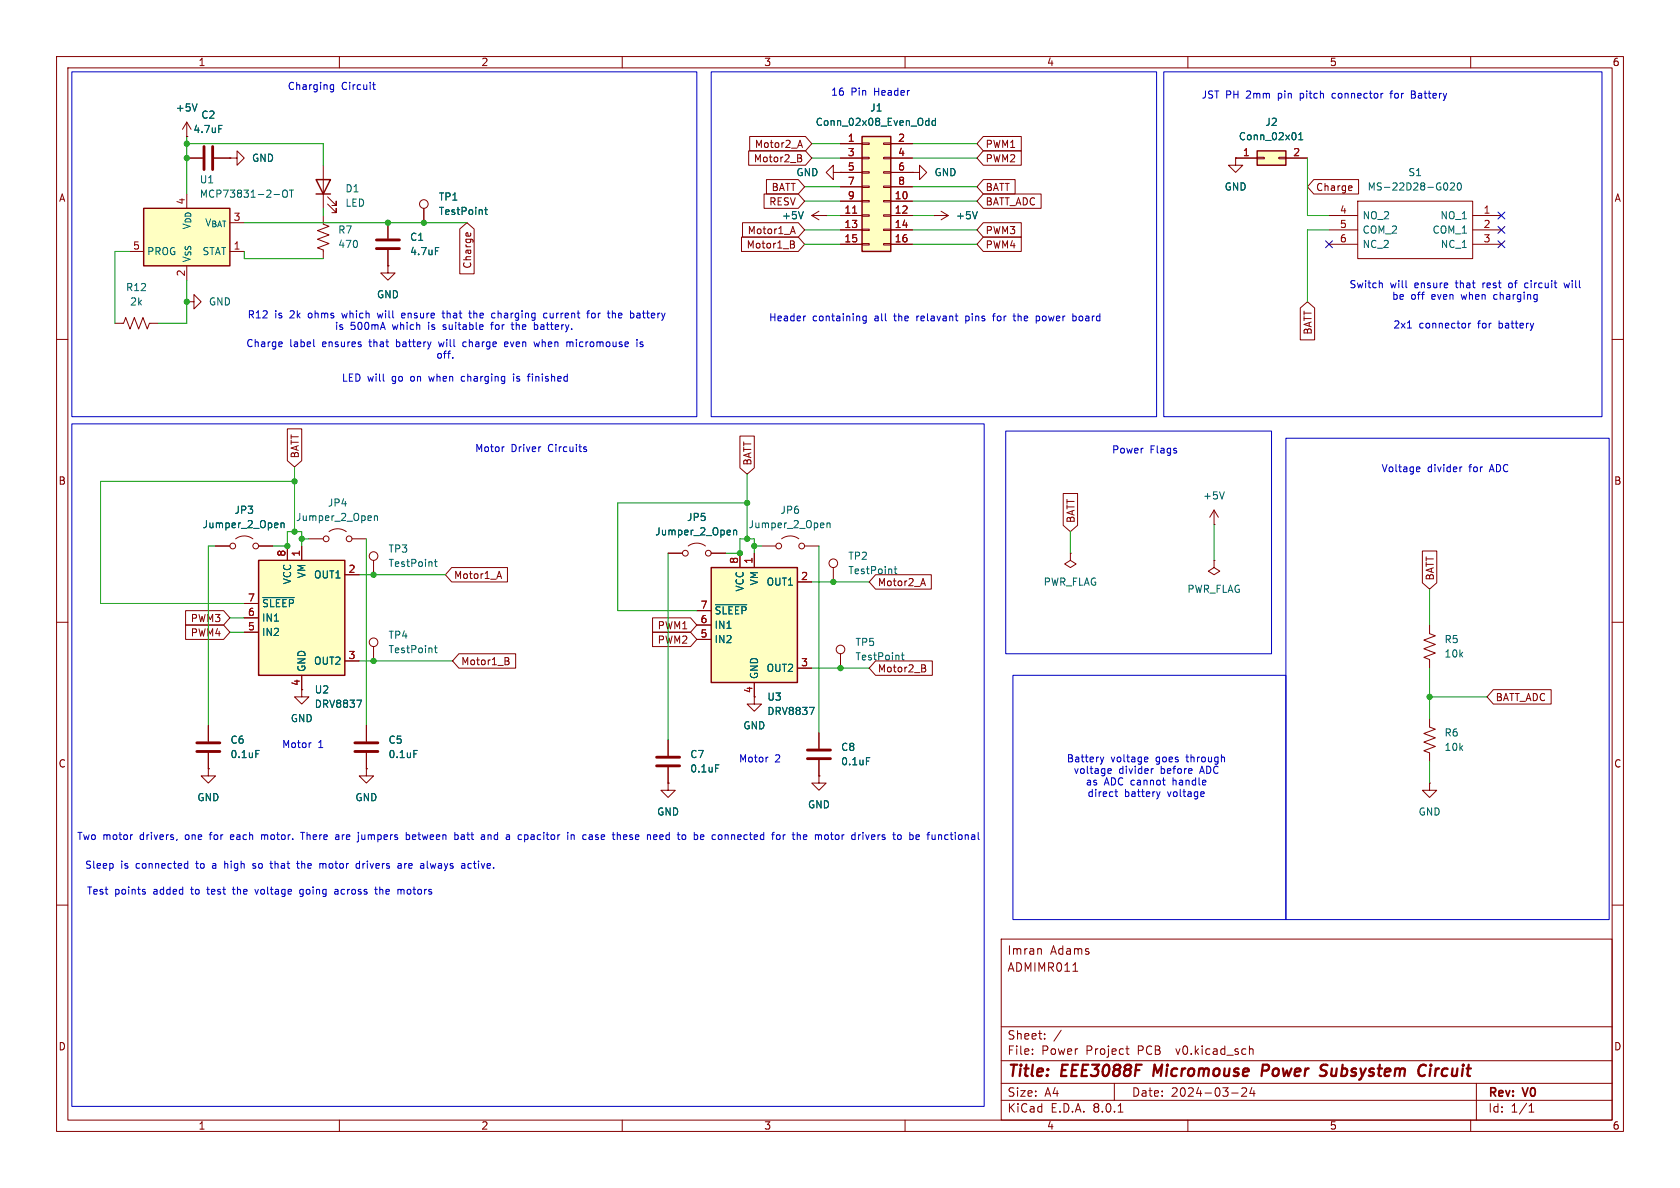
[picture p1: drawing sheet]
<svg xmlns="http://www.w3.org/2000/svg" width="297mm" height="210mm" viewBox="0 0 297 210" stroke-linecap="round" stroke-linejoin="round" font-family="sans-serif">
<g fill="none" stroke="#840000" stroke-width=".18">
<path d="M10 10h277v190h-277zM12 12h273v186h-273zM60 10v2M110 10v2M160 10v2M210 10v2M260 10v2M33 24.1h.1M33 27.9h2.8M33 21.6l-.7 1.3M33 21.6v2.5M33 21.6l.8 1.3"/>
<path d="M37.8 27.9h2.8M40.6 27.9h1.3v-1.2l1.3 1.2-1.3 1.3v-1.3M40.6 27.9h.1M57.1 29.2v7.6M57.9 36.1l1.5 1.5v-.8v.8h-.7M57.9 34.8l1.5 1.5v-.7v.7h-.7M68.6 39.4v2.8M74.9 36.8v2.6M147.3 30.5v-1.3l-1.3 1.3 1.3 1.3v-1.3h1.3M148.6 30.5h.1M234.9 38.1h5.1M240 35.6h20.3v10.1h-20.3z"/>
<path d="M260.3 38.1h5.1M10 60h2M33 53.3h1.3v-1.2l1.3 1.2-1.3 1.3v-1.3M33 53.3h.1M68.6 44.2v2.8M234.9 40.6h5.1M234.9 43.2h5.1M260.3 40.6h5.1M260.3 43.2h5.1M285 60h2M10 110h2M66 114.3v2.5"/>
<path d="M148.6 115.6v2.5M285 110h2M64.8 135.9v1.3h1.2l-1.2 1.2-1.3-1.2h1.3M64.8 135.9h.1M118.1 138.4v1.3h1.3l-1.3 1.3-1.3-1.3h1.3M118.1 138.4h.1M118.1 130.8v2.8M118.1 135.6v2.8M144.8 137.2v1.2h1.2l-1.2 1.3-1.3-1.3h1.3M144.8 137.2h.1M10 160h2M285 160h2"/>
<path d="M177 166h108v32h-108zM183.9 167.7l.2 .2v.8M189.7 171.7h.8M60 198v2M110 198v2M160 198v2M177 194.5h108M177 191.5h108M177 187.5h108M177 181.5h108M182.5 186.3v.1M182.5 185.5v.1"/>
<path d="M184.7 183.6v.1M184.7 182.8v.1M187.6 182.1l-1.3 2M197 191.5v3M197.7 196.6h.8M199 185.4h.6M199.2 184.9v1.3l.4 .2M210 198v2M217.7 193.2h1.2M219.5 192.4l.6-.1 .2 .1 .1 .3-.9 1.1h.9M221 185.5h.5v.9M221.3 192.2l-.3 1.1h.9"/>
<path d="M221.7 192.8v1M260 198v2M261 191.5v6.5M270.3 196.6h.9M270.3 195.5l.4-.4v1.5"/>
<circle cx="74.9" cy="36.1" r=".76"/>
<circle cx="66" cy="113.5" r=".76"/>
<circle cx="148.6" cy="114.8" r=".76"/>
</g>
<path d="M204.1 188.2l-.2 2M224 188.2h-.7l-.3 2M224.1 189.2l-1 .1M233.9 188.2l.8 .1M234.2 189.3a.46 .46 0 0 1 .3 .4 .46 .46 0 0 1-.2 .4M251.7 188.2l.4 .2M251.9 190l-.4 .2M252.9 188.9l-.2 1.3M253 188.2v.2M253 188.2l-.1 .1 .1 .1M253 188.2l.1 .1-.1 .1" fill="none" stroke="#840000" stroke-width=".4"/>
<path d="M55.9 31.8h2.5l-1.3 2.5zM55.9 34.3h2.5" fill="none" stroke="#840000" stroke-width=".25"/>
<g fill="none" stroke="#006464" stroke-width=".18">
<path d="M34.8 18.4l-.4 1.2M38.7 22.2h.6M85.7 37.1h.5M85.9 36.6v1.1l.3 .2M255.5 32.3a.68 .68 0 0 1 .5 .7 .68 .68 0 0 1-.5 .6M256.4 32.5l.5-.2 .2 .4-.7 .9h.7M257.7 32.5l.2-.2a.68 .68 0 0 1 .5 .7 .68 .68 0 0 1-.5 .6l-.2-.1-.1-.4zM77 43.8h.6M76.8 114.5h.5M77 114.1v1.1l.3 .2M159.3 115.8h.5M159.5 115.4v1.1l.3 .2"/>
<path d="M126.5 135.2h.6"/>
</g>
<path d="M36.1 25.9v4.1M37.6 25.9v4.1M66.5 43.9h4.1M66.5 42.4h4.1M116.1 133.9h4M116.1 135.4h4" fill="none" stroke="#840000" stroke-width=".51"/>
<path d="M45.7 99.1h15.3v20.3h-15.3z" fill="#ffffc2"/>
<path d="M45.7 99.1h15.3v20.3h-15.3z" fill="none" stroke="#840000" stroke-width=".25"/>
<g fill="none" stroke="#840000" stroke-width=".18">
<path d="M38.1 96.5h2.5M41.7 95.3a2.54 2.54 0 0 1 3 0M45.7 96.5h2.6M50.8 96.5v2.6M53.3 96.5v2.6M118.1 97.8h2.5M121.7 96.5a2.54 2.54 0 0 1 3 0M125.7 97.8h2.6M43.2 111.8h2.5M43.2 109.2h2.5M43.2 106.7h2.5M53.3 119.4v3.8h1.3l-1.3 1.3-1.2-1.3h1.2"/>
<path d="M61 101.6h2.5M61 116.8h2.5"/>
<circle cx="41.1" cy="96.5" r=".51"/>
<circle cx="45.2" cy="96.5" r=".51"/>
<circle cx="121.2" cy="97.8" r=".51"/>
<circle cx="125.2" cy="97.8" r=".51"/>
</g>
<path d="M49.7 92.4v.9M49.7 92.6l.2-.2 .3 .1v.8M129.7 93.7v.9M129.7 93.8l.2-.1 .3 .1v.8M46.5 105.6h5.5M63.1 123.8h.8l-.5 1.2" fill="none" stroke="#006464" stroke-width=".18"/>
<path d="M152.4 24.1h5.1v20.4h-5.1z" fill="#ffffc2"/>
<g fill="none" stroke="#840000" stroke-width=".18">
<path d="M57.1 38.1v1.5l1.1 .4-2.1 .8 2.1 .7-2.1 .8 2.1 .8-2.1 .7 1 .4v1.5M148.6 25.4h3.8M148.6 35.6h3.8M148.6 38.1h3.8M148.6 27.9h3.8M148.6 30.5h3.8M148.6 33h3.8M152.4 38h1.3v.2h-1.3zM152.4 35.4h1.3v.3h-1.3zM152.4 32.9h1.3v.2h-1.3zM152.4 30.4h1.3v.2h-1.3zM152.4 27.8h1.3v.3h-1.3z"/>
<path d="M152.4 25.3h1.3v.2h-1.3zM156.2 38h1.3v.2h-1.3zM156.2 35.4h1.3v.3h-1.3zM156.2 32.9h1.3v.2h-1.3zM156.2 30.4h1.3v.2h-1.3zM156.2 27.8h1.3v.3h-1.3zM156.2 25.3h1.3v.2h-1.3zM157.5 25.4h3.8M157.5 35.6h3.8M157.5 38.1h3.8M157.5 27.9h3.8M157.5 30.5h3.8"/>
<path d="M157.5 33h3.8M218.4 27.9v1.3h1.3l-1.3 1.3-1.2-1.3h1.2M218.4 27.9h.1M20.3 57.2h1.5l.4-1.1 .8 2.1 .7-2.1 .8 2.1 .8-2.1 .7 2.1 .4-1h1.5M148.6 40.6h3.8M148.6 43.2h3.8M152.4 43.1h1.3v.2h-1.3zM152.4 40.5h1.3v.3h-1.3zM156.2 43.1h1.3v.2h-1.3zM156.2 40.5h1.3v.3h-1.3zM157.5 40.6h3.8M157.5 43.2h3.8"/>
<path d="M54.6 95.3h2.5M58.2 94a2.54 2.54 0 0 1 3 0M62.2 95.3h2.6M134.6 96.5h2.6M138.2 95.3a2.54 2.54 0 0 1 3 0M142.2 96.5h2.6M214.6 99.1v1.2l1 .7-1 .6-1-.6 1-.7M214.6 99.1h.1M36.8 135.9v1.3h1.3l-1.3 1.2-1.2-1.2h1.2M36.8 135.9h.1M36.8 128.3v2.8M36.8 133.1v2.8"/>
<path d="M64.8 128.3v2.8M64.8 133.1v2.8"/>
<circle cx="57.7" cy="95.3" r=".51"/>
<circle cx="61.7" cy="95.3" r=".51"/>
<circle cx="137.7" cy="96.5" r=".51"/>
<circle cx="141.7" cy="96.5" r=".51"/>
</g>
<path d="M152.4 24.1h5.1v20.4h-5.1z" fill="none" stroke="#840000" stroke-width=".25"/>
<path d="M150.7 37.7h.8" fill="none" stroke="#a90000" stroke-width=".18"/>
<path d="M163.9 21.3l.3 .1M164.2 20.9v1.3M164.2 22.1l-.3 .1M165.4 21.4l-.4-.1-.2 .3 .1 .5h.5M165.4 20.9v1.3M66.2 91.2v.8M66.2 91.3l.2-.1h.3v.8M146.2 92.4v.9M146.2 92.6l.2-.2 .3 .1v.8M45.2 132.7h.6M73.2 132.7h.6" fill="none" stroke="#006464" stroke-width=".18"/>
<path d="M34.8 131.3h4.1M34.8 132.8h4.1M62.7 131.3h4.1M62.7 132.8h4.1" fill="none" stroke="#840000" stroke-width=".51"/>
<path d="M222.2 26.7h5.1v2.5h-5.1z" fill="#ffffc2"/>
<g fill="none" stroke="#840000" stroke-width=".18">
<path d="M165.1 38.1h.1M165.1 38.1h2.5M166.4 37.3l1.2 .8M167.6 38.1l-1.2 .8M218.4 27.9h3.8M222.2 27.8h1.3v.3h-1.3zM226.1 27.8h1.2v.3h-1.2zM227.3 27.9h3.8M68.6 47v1.3h1.2l-1.2 1.2-1.3-1.2h1.3M68.6 47h.1M189.2 97.8v1.3l1 .6-1 .6-1-.6 1-.6M189.2 97.8h.1"/>
<path d="M214.6 92.7h.1M214.6 90.2l-.7 1.2M214.6 90.2v2.5M214.6 90.2l.8 1.2M133.3 123.2v1.3h1.3l-1.3 1.2-1.2-1.2h1.2"/>
</g>
<path d="M222.2 26.7h5.1v2.5h-5.1z" fill="none" stroke="#840000" stroke-width=".25"/>
<path d="M172.8 37.4l-.5 1.3M229.6 24.7h.7M229.6 23.8l.4-.4v1.3M216.4 86.9l-.4 1.3" fill="none" stroke="#006464" stroke-width=".18"/>
<path d="M125.7 100.3h15.3v20.4h-15.3z" fill="#ffffc2"/>
<path d="M125.7 100.3h15.3v20.4h-15.3z" fill="none" stroke="#840000" stroke-width=".25"/>
<g fill="none" stroke="#840000" stroke-width=".18">
<path d="M143.5 38.1l1.3 .8M143.5 38.1h2.5M144.8 37.3l-1.3 .8M146 38.1h.1M130.8 97.8v2.5M133.3 97.8v2.5M123.2 113h2.5M123.2 110.5h2.5M123.2 108h2.5M141 102.9h2.5M141 118.1h2.5M147.3 100.3v2.6"/>
<path d="M133.3 120.7v2.5"/>
<circle cx="147.3" cy="99.6" r=".76"/>
</g>
<path d="M142 37.4l-.4 1.3M126.5 106.9h5.5M158.1 100.6h.5M158.3 100.1v1.1l.3 .2M143.1 125h.8l-.5 1.3" fill="none" stroke="#006464" stroke-width=".18"/>
<path d="M25.4 36.8h15.2v10.2h-15.2z" fill="#ffffc2"/>
<path d="M25.4 36.8h15.2v10.2h-15.2z" fill="none" stroke="#840000" stroke-width=".25"/>
<g fill="none" stroke="#840000" stroke-width=".18">
<path d="M33 24.1h.1M33 27.9h2.8M37.8 27.9h2.8M40.6 27.9h.1M68.6 39.4v2.8M74.9 36.8v2.6M131.3 39.4h9.8l1.1 1.2-1.1 1.3h-9.8zM132.4 26.7h10l1.1 1.2-1.1 1.3h-10zM132.5 24.1h9.9l1.1 1.3-1.1 1.3h-9.9zM135.1 34.3h6l1.1 1.3-1.1 1.2h-6zM135.5 31.7h5.6l1.1 1.3-1.1 1.3h-5.6zM141 27.3l.6 .2 .1 .2-.3 .2"/>
<path d="M141 27.9h.4M141.1 25.7h.6M141.4 24.8l.5 1.3M141.4 27.9l.3 .3v.3l-.7 .1M146 38.1h.1M148.6 30.5h.1M148.6 27.9h3.8M148.6 25.4h3.8M148.6 35.6h3.8M148.6 38.1h3.8M148.6 30.5h3.8M148.6 33h3.8"/>
<path d="M157.5 27.9h3.8M157.5 25.4h3.8M157.5 35.6h3.8M157.5 38.1h3.8M157.5 30.5h3.8M157.5 33h3.8M161.3 30.5h1.3v-1.3l1.2 1.3-1.2 1.3v-1.3M161.3 30.5h.1M165.1 38.1h.1M173.8 31.7h5.7v2.6h-5.7l-1.1-1.3zM173.8 39.4h6.7v2.5h-6.7l-1.1-1.3zM173.8 26.7h6.7v2.5h-6.7l-1.1-1.3z"/>
<path d="M173.8 24.1h6.7v2.6h-6.7l-1.1-1.3zM173.8 34.3h10.3v2.5h-10.3l-1.1-1.2zM218.4 27.9h.1M218.4 27.9h3.8M227.3 27.9h3.8M232.3 31.7h7.9v2.6h-7.9l-1.2-1.3zM238.8 32.8l.2 .3-.6 .2M239 33.6l-.2 .1M22.9 44.5h2.5M33 47v2.5M40.6 44.5h2.6M68.6 47h.1"/>
<path d="M68.6 44.2v2.8M81.3 40.5l1.2-1.1 1.3 1.1v7.9h-2.5zM82.4 41.3l.3-.2 .1 .6M83.2 41.2v.1M131.1 41.9h10l1.1 1.3-1.1 1.3h-10zM139.7 42.6l.6 .1 .1 .2-.2 .3M139.7 43.2h.5M139.9 40.9h.6M140.2 43.2l.3 .2-.1 .3-.7 .2M140.2 40l.4 1.3M148.6 43.2h3.8M148.6 40.6h3.8"/>
<path d="M157.5 43.2h3.8M157.5 40.6h3.8M173.8 41.9h6.7v2.6h-6.7l-1.1-1.3zM229.9 54.5l1.2-1.2 1.3 1.2v5.6h-2.5zM50.8 75.8h2.5v5.6l-1.2 1.2-1.3-1.2zM130.8 77.1h2.6v5.6l-1.3 1.1-1.3-1.1zM38.1 96.5h2.5M45.7 96.5h2.6M50.8 96.5v2.6M53.3 96.5v2.6M66 99.1v2.5M118.1 97.8h2.5"/>
<path d="M125.7 97.8h2.6M130.8 97.8v2.5M133.3 97.8v2.5M188 87.2h2.5v5.7l-1.3 1.1-1.2-1.1zM251.5 97.4h2.5v5.6l-1.3 1.1-1.2-1.1zM32.8 107.9h6.7l1.1 1.3-1.1 1.3h-6.7zM32.8 110.5h6.7l1.1 1.3-1.1 1.2h-6.7zM43.2 111.8h2.5M43.2 109.2h2.5M43.2 106.7h2.5M53.3 119.4v2.5M61 116.8h2.5"/>
<path d="M61 101.6h2.5M79.9 100.3h9.8v2.6h-9.8l-1.2-1.3zM81.1 115.6h10.1v2.5h-10.1l-1.1-1.3zM87.9 101.9h.7M88.3 101l.4 1.3M89.3 116.2l.6 .2v.2l-.2 .2M89.3 116.8h.4M89.7 116.8l.3 .3-.1 .3-.6 .1M115.4 109.2h6.7l1.1 1.3-1.1 1.3h-6.7zM115.4 111.8h6.7l1.1 1.2-1.1 1.3h-6.7zM123.2 113h2.5M123.2 110.5h2.5"/>
<path d="M123.2 108h2.5M141 118.1h2.5M141 102.9h2.5M154.8 101.6h9.8v2.5h-9.8l-1.1-1.2zM154.8 116.8h10v2.6h-10l-1.1-1.3zM162.9 103.2h.6M162.9 117.5l.6 .1 .1 .3-.2 .2M162.9 118.1h.5M163.2 102.3l.4 1.2M163.4 118.1l.3 .3-.1 .3-.7 .1M252.7 110.5v1.5l1 .4-2 .8 2 .7-2 .8 2 .7-2 .8 1 .4v1.5M36.8 135.9h.1"/>
<path d="M36.8 128.3v2.8M36.8 133.1v2.8M64.8 135.9h.1M64.8 128.3v2.8M64.8 133.1v2.8M118.1 138.4h.1M118.1 130.8v2.8M118.1 135.6v2.8M133.3 120.7v2.5M144.8 137.2h.1M144.8 129.5v2.8M144.8 134.4v2.8"/>
<path d="M252.7 127v1.5l1 .4-2 .8 2 .7-2 .8 2 .8-2 .7 1 .4v1.5M252.7 138.4v1.3h1.3l-1.3 1.3-1.2-1.3h1.2M252.7 138.4h.1M264 121.9h10.2v2.6h-10.2l-1.1-1.3z"/>
<circle cx="66" cy="98.3" r=".76"/>
</g>
<g fill="none" stroke="#006464" stroke-width=".18">
<path d="M34.8 18.4l-.4 1.2M38.7 22.2h.6M48.4 34.4h1M50 33.8l.3-.2a.43 .43 0 0 1 .5 .4v.4a.42 .42 0 0 1-.4 .5 .42 .42 0 0 1-.4-.5zM51.2 33.6h.7M51.5 33.6v1.3M85.7 37.1h.5M85.9 36.6v1.1l.3 .2M142 37.4l-.4 1.3M163.9 21.3l.3 .1M164.2 22.1l-.3 .1M164.2 20.9v1.3"/>
<path d="M165.4 21.4l-.4-.1-.2 .3 .1 .5h.5M165.4 20.9v1.3M172.8 37.4l-.5 1.3M229.6 24.7h.7M229.6 23.8l.4-.4v1.3M77 43.8h.6M49.7 92.4v.9M49.7 92.6l.2-.2 .3 .1v.8M76.8 99.3h.5M77 98.9v1.1l.3 .1M129.7 93.7v.9M129.7 93.8l.2-.1 .3 .1v.8"/>
<path d="M46.5 105.6h5.5M126.5 106.9h5.5M45.2 132.7h.6M63.1 123.8h.8l-.5 1.2M73.2 132.7h.6M126.5 135.2h.6M143.1 125h.8l-.5 1.3M153.2 133.9h.6"/>
</g>
<path d="M142.7 132.6h4.1M142.7 134.1h4.1" fill="none" stroke="#840000" stroke-width=".51"/>
<g fill="none" stroke="#0000c2" stroke-width=".18">
<path d="M12.7 12.7h110.5v61h-110.5zM58.4 15.7l.2 .1h.4M59 15v1l-.3 .2h-.3M59 15h-.4l-.2 .1M65.9 15h.5M66.1 14.6v1l.3 .2M125.7 12.7h78.8v61h-78.8zM205.7 12.7h77.5v61h-77.5zM235.7 16.5l-.2 .2v.4l.2 .2M245.7 16.5h.5M246.2 16.1l-.3 .2v1M249.5 16.7h.4"/>
<path d="M249.9 16.7h.2M250.1 16.1h-.6v1.2h.6M250.1 16.6l-.2 .1M66.7 55.4l.3 .8M71.4 55.4h-.2l-.2 .1 .1 .6 .3 .1M71.6 55.7l-.6 .1M78.1 55.4h.5M78.3 54.9v1.1l.3 .2M82.9 55.4h.4M83 54.9v1.1l.3 .2M86.7 57.4h.5M87 57l-.1 1.2"/>
<path d="M87.2 55.4h.3M87.5 56.1l-.3 .1M90.5 57v1.1l.3 .1M94.5 57v1.2M95 57.5h.1M95 58.1l-.2 .1h-.3M96.7 55.4h-.4l-.2 .2 .1 .5h.5M103.7 55.4h.5M104.2 54.9l-.3 .2v1.1M105.2 55.5l-.4-.1-.2 .2 .1 .5 .3 .1 .2-.1M108.3 55.4h.4l.1 .8M112.6 56l.1 .2 .5-.1"/>
<path d="M112.6 55.4h.5l.1 .8M113.2 55.7h-.5l-.1 .2M142.4 55.9h-.2M153.1 55.9v1l-.2 .2h-.3M153.1 55.9h-.3l-.3 .2 .2 .6h.4M170.7 55.9v1.2M170.7 56.7h.2M170.9 55.9h-.2M175.5 55.9h.4M175.9 55.4l-.3 .2v1.1M179.1 55.9h.5M179.3 55.4v1.1l.3 .2"/>
<path d="M183.2 55.9h.4l.2 .2-.1 .6h-.5M189.8 55.9h.3l.2 .2-.1 .5-.4 .1M244 50l.4 .2v.7M248.6 50.8l.1 .1M248.8 58h.7M259.6 57.1v.9M260 57.1l-.4 .3M266.8 50.1l-.1 .2 .1 .5M270 50h-.2l-.3 .3 .1 .4 .4 .2M276.5 50l.2 .9 .3-.6 .2 .6M12.7 74.9h161.3v120.7h-161.3zM49.7 60.4l.2 .3-.6 .2"/>
<path d="M49.8 61.2l-.1 .1M55.5 60v1.1l.1 .2M67.8 67.3l.1 .1M77.5 60.4l.3 .9M80 63.2v.1M81.8 66.5l-.3 .3v.3l.3 .3M82.3 60.4l-.4 .1-.1 .2 .1 .5 .4 .1M89 79h.1M89.7 60.5l-.3-.1-.2 .2 .1 .6h.4M89.8 60.7l-.6 .2M90.8 66.1v.1M90.8 66.5v.9"/>
<path d="M93.2 66.5h.5M93.7 66.1l-.3 .2M94.4 60.4l.2 .9 .3-.6 .2 .6 .3-.9M100.4 60.4l.4 .2M100.8 60.6v.7M101.2 60.5l-.3-.1-.1 .2M103.4 79h.3M103.4 79.4l.3 .1v.2l-.2 .1h-.2M112.6 60v.1M112.6 60.4v.9M113.6 60.5l-.3-.1-.1 .2v.2l.4 .1v.3h-.4M177.8 76.2h47v39.4h-47z"/>
<path d="M227.3 77.5h57.2v85.1h-57.2zM250.6 82.5l.4 .1v.2l-.6 .2M251 83.3l-.4 .1M258.5 82.5l-.3 .2M179.1 119.4h48.2v43.2h-48.2zM54.9 131.3h.1M135.7 133.8h.1M194.5 133.8l.3 .9M194.8 134.7l-.2 .3M195.1 133.8l-.3 .9M195.9 136.7h.5M196.4 135.9l.1 .3-.6 .1"/>
<path d="M197.1 140h.5M197.3 139.5v1.1l.3 .2M202.5 133.8l.4 .1v.2l-.6 .2M202.9 134.6l-.4 .1M203.9 135.9l-.3 .1M205.1 140l-.3 .8M205.5 137.9h.5M205.9 138.8h.1M212.7 140l.2 .3-.6 .1M23.4 147.6h-.2M25.4 157.6l.3 .1v.2l-.2 .2h-.2M25.4 157.2l.3 .1"/>
<path d="M31.3 148.4l-.1 .2M32.7 153.4h.5M32.7 152.7h.5M33.2 152.2v1.3M39.7 152.2v1.3M39.9 152.6l-.2 .2M40.9 147.6l-.2 .1v.5l.2 .2M41.1 157.2h.5M41.3 156.8v1.2M41.3 147.9l-.6 .1M44.7 153.4l.3 .1M45 152.6l-.3 .2v.2l.3 .1"/>
<path d="M45.1 157.2l.3 .9 .3-.9M46.2 147.6v.8M46.6 147.6l-.4 .1M47.7 152.6h.5M48 153.4l.2 .1M52.4 152.6h.5M52.6 152.2v1.1l.3 .2M53.1 147.1h.8M53.5 147.1v1.3M53.5 158.4l-.1 .1-.4-.1M53.6 157.3l-.4-.1-.2 .3 .1 .5h.5M56.7 152.6l.4 .2"/>
<path d="M57.1 152.8v.7M57.6 152.7l-.3-.1-.2 .2M59.2 157.3h.5l.1 .8M59.5 147.6h.2l.2 .1v.7M59.8 157.5l-.5 .1-.1 .2 .1 .3 .5-.1M59.9 148.4h-.4M59.9 147.9h-.4M63.1 153.4h.5M63.1 152.7h.5M63.6 152.2v1.3M64 147.6v.6l.1 .2M66.2 157.2h.5"/>
<path d="M66.4 156.8v1.1l.3 .2M67.1 156.8v1.3M67.3 157.2l-.2 .1M70.4 153.4h.5M70.4 152.7h.5v.8M70.8 157.3l.1 .1M70.9 157.4l.2-.2 .3 .1v.8M70.9 157.4v.7M70.9 152.9l-.5 .2M71.5 152.6v.9M71.8 152.6l-.3 .3M71.8 147.6h.4l.2 .2-.1 .6h-.5"/>
<path d="M71.8 147.1v1.3M73 147.6v.8M73.5 147.9l-.6 .1M75.5 152.2v1.1l.2 .2M80.5 147.6h.4l.1 .2v.5l-.5 .1M81.9 147.6h-.3M82 147.9h-.3l-.2 .2 .1 .3h.4M83.3 152.7l-.3-.1-.3 .3 .1 .5h.5M86.3 147.6v.8M86.6 147.6l-.3 .1M93.3 147.7v.6M101 147.7l.2-.1h.3v.8"/>
<path d="M101 147.6v.8M105.3 148.4h.3M105.4 147.6l-.1 .1 .1 .3M110.2 148l.6-.1v-.3h-.4l-.2 .1 .1 .7h.5M117.2 147.7l-.1-.1h-.3l-.2 .1 .1 .7h.5M117.2 147.9l-.6 .1M122.7 147.1v1.3M122.7 148.4h.2M122.9 147.6h-.2M138.8 147.6l-.3 .2M140 147.6h.5M148.2 147.6h-.3l-.2 .2 .1 .6h.4"/>
<path d="M154.1 148l.6-.1-.1-.3h-.4l-.1 .1v.7h.5M161 147.6h.3l.1 .2v.5l-.4 .1M162.4 147.6h-.3l-.2 .1 .1 .7h.4M162.5 147.9l-.6 .1M165.3 148.3l-.2 .1h-.3M165.3 147.6v.8M168 147.6h.5M168.3 148.4h.2M212.8 140.8h-.1"/>
</g>
<g fill="none" stroke="#009600" stroke-width=".18">
<path d="M33 24.1v10.2M33 25.4h24.1v3.8M43.2 39.4h39.3M57.1 36.8v1.3M142.2 33h6.4M142.2 35.6h6.4M143.5 25.4h5.1M143.5 27.9h5.1M146 38.1h2.6M161.3 33h11.4M161.3 38.1h3.8M161.3 25.4h11.4"/>
<path d="M161.3 27.9h11.4M161.3 35.6h11.4M231.1 27.9v10.2h3.8M22.9 44.5h-2.6v12.7M33 49.5v7.7h-5.1M43.2 44.5v1.2h13.9M142.2 40.6h6.4M142.2 43.2h6.4M161.3 40.6h11.4M161.3 43.2h11.4M234.9 40.6h-3.8v12.7M38.1 96.5h-1.3v31.8"/>
<path d="M48.3 96.5h2.5v-2.5h2.5v2.5M52.1 85.1h-34.3v21.6h25.4M52.1 82.6v11.4M53.3 95.3h1.3M64.8 95.3v33M118.1 97.8v33M128.3 97.8h2.5v-2.5h2.5v2.5M132.1 88.9h-22.9v19.1h14M132.1 83.8v11.5M133.3 96.5h1.3M144.8 96.5v33M189.2 94v3.8"/>
<path d="M214.6 92.7v6.4M40.6 111.8h2.6M40.6 109.2h2.6M63.5 101.6h15.2M63.5 116.8h16.5M143.5 102.9h10.2M143.5 118.1h10.2M252.7 104.1v6.4M252.7 118.1v8.9M252.7 123.2h10.2M252.7 134.6v3.8"/>
</g>
<path d="M264.8 37.5l1.2 1.2M266 37.5l-1.2 1.2M234.3 42.6l1.3 1.2M235.6 42.6l-1.3 1.2M264.8 42.6l1.2 1.2M264.8 40l1.2 1.2M266 42.6l-1.2 1.2M266 40l-1.2 1.2" fill="none" stroke="#000084" stroke-width=".18"/>
<path d="M150.7 37.7h.8" fill="none" stroke="#a90000" stroke-width=".18"/>
<g fill="#009600" stroke="#009600" stroke-width=".18">
<circle cx="252.7" cy="123.2" r=".46"/>
<circle cx="66" cy="116.8" r=".46"/>
<circle cx="50.8" cy="96.5" r=".46"/>
<circle cx="52.1" cy="94" r=".46"/>
<circle cx="52.1" cy="85.1" r=".46"/>
<circle cx="53.3" cy="95.3" r=".46"/>
<circle cx="66" cy="101.6" r=".46"/>
<circle cx="33" cy="53.3" r=".46"/>
<circle cx="68.6" cy="39.4" r=".46"/>
<circle cx="74.9" cy="39.4" r=".46"/>
<circle cx="33" cy="25.4" r=".46"/>
<circle cx="33" cy="27.9" r=".46"/>
<circle cx="147.3" cy="102.9" r=".46"/>
<circle cx="148.6" cy="118.1" r=".46"/>
<circle cx="133.3" cy="96.5" r=".46"/>
<circle cx="130.8" cy="97.8" r=".46"/>
<circle cx="132.1" cy="95.3" r=".46"/>
<circle cx="132.1" cy="88.9" r=".46"/>
</g>
<g font-size="2.8" fill="#840000">
<text x="178" y="190.9">Title:</text>
<text x="187.7" y="190.9">EEE3088F</text>
<text x="204.7" y="190.9">Micromouse</text>
<text x="224.7" y="190.9">Power</text>
<text x="235.9" y="190.9">Subsystem</text>
<text x="254" y="190.9">Circuit</text>
</g>
<g font-size="2.1" fill="#840000">
<text x="178" y="172">ADMIMR011</text>
<text x="178" y="169">Imran</text>
<text x="185.7" y="169">Adams</text>
<text x="178" y="184">Sheet:</text>
<text x="178" y="186.7">File:</text>
<text x="184.1" y="186.7">Power</text>
<text x="192" y="186.7">Project</text>
<text x="201.3" y="186.7">PCB</text>
<text x="208.4" y="186.7">v0.kicad_sch</text>
<text x="178" y="196.9">KiCad</text>
<text x="178" y="194.1">Size:</text>
<text x="184.7" y="194.1">A4</text>
<text x="185.7" y="196.9">E.D.A.</text>
<text x="193.3" y="196.9">8.0.1</text>
<text x="200" y="194.1">Date:</text>
<text x="207" y="194.1">2024-03-24</text>
<text x="263" y="194.3">Rev:</text>
<text x="263" y="196.9">Id:</text>
<text x="267.1" y="196.9">1/1</text>
<text x="269.4" y="194.3">V0</text>
</g>
<g font-size="1.8" fill="#840000">
<text x="35" y="11.9">1</text>
<text x="85" y="11.9">2</text>
<text x="135" y="11.9">3</text>
<text x="185" y="11.9">4</text>
<text x="235" y="11.9">5</text>
<text x="285" y="11.9">6</text>
<text x="133.2" y="28.9">Motor2_B</text>
<text x="133.4" y="26.4">Motor2_A</text>
<text x="174.1" y="28.9">PWM2</text>
<text x="174.1" y="26.4">PWM1</text>
<text x="10.3" y="35.9">A</text>
<text x="136.3" y="34">BATT</text>
<text x="174.1" y="34">BATT</text>
<text x="232.6" y="34">Charge</text>
<text x="285.3" y="35.9">A</text>
<text x="132.1" y="41.6">Motor1_A</text>
<text x="135.9" y="36.5">RESV</text>
<text x="174.1" y="41.6">PWM3</text>
<text x="174.1" y="36.5">BATT_ADC</text>
<text x="83.5" y="47.6" transform="rotate(-90 83.5 47.6)">Charge</text>
<text x="131.9" y="44.1">Motor1_B</text>
<text x="174.1" y="44.1">PWM4</text>
<text x="232.1" y="59.3" transform="rotate(-90 232.1 59.3)">BATT</text>
<text x="53" y="81.1" transform="rotate(-90 53 81.1)">BATT</text>
<text x="133" y="82.4" transform="rotate(-90 133 82.4)">BATT</text>
<text x="10.3" y="85.9">B</text>
<text x="285.3" y="85.9">B</text>
<text x="190.2" y="92.6" transform="rotate(-90 190.2 92.6)">BATT</text>
<text x="80.2" y="102.6">Motor1_A</text>
<text x="155.1" y="103.8">Motor2_A</text>
<text x="253.7" y="102.7" transform="rotate(-90 253.7 102.7)">BATT</text>
<text x="33.6" y="110.2">PWM3</text>
<text x="33.6" y="112.7">PWM4</text>
<text x="116.2" y="111.4">PWM1</text>
<text x="116.2" y="114">PWM2</text>
<text x="81.4" y="117.8">Motor1_B</text>
<text x="155.1" y="119.1">Motor2_B</text>
<text x="53.1" y="121.4" transform="rotate(-90 53.1 121.4)">4</text>
<text x="133.1" y="122.6" transform="rotate(-90 133.1 122.6)">4</text>
<text x="264.3" y="124.1">BATT_ADC</text>
<text x="10.3" y="135.9">C</text>
<text x="285.3" y="135.9">C</text>
<text x="10.3" y="185.9">D</text>
<text x="285.3" y="185.9">D</text>
<text x="35" y="199.9">1</text>
<text x="85" y="199.9">2</text>
<text x="135" y="199.9">3</text>
<text x="185" y="199.9">4</text>
<text x="235" y="199.9">5</text>
<text x="285" y="199.9">6</text>
</g>
<g font-size="1.8" fill="#0000c2">
<text x="50.8" y="16.1">Charging</text>
<text x="60.3" y="16.1">Circuit</text>
<text x="146.8" y="17.1">16</text>
<text x="150.4" y="17.1">Pin</text>
<text x="154.6" y="17.1">Header</text>
<text x="212.3" y="17.6">JST PH</text>
<text x="220.4" y="17.6">2mm</text>
<text x="226.2" y="17.6">pin</text>
<text x="230.3" y="17.6">pitch</text>
<text x="236.2" y="17.6">connector</text>
<text x="246.7" y="17.6">for</text>
<text x="250.5" y="17.6">Battery</text>
<text x="238.5" y="51.2">Switch</text>
<text x="245.8" y="51.2">will</text>
<text x="246" y="53.2">be</text>
<text x="249.4" y="53.2">off</text>
<text x="250.2" y="51.2">ensure</text>
<text x="253.2" y="53.2">even</text>
<text x="257.7" y="51.2">that</text>
<text x="258.7" y="53.2">when</text>
<text x="262.6" y="51.2">rest</text>
<text x="264.5" y="53.2">charging</text>
<text x="267.4" y="51.2">of</text>
<text x="270.4" y="51.2">circuit</text>
<text x="277.6" y="51.2">will</text>
<text x="43.7" y="56.5">R12</text>
<text x="48.5" y="56.5">is</text>
<text x="51.4" y="56.5">2k</text>
<text x="54.8" y="56.5">ohms</text>
<text x="59.1" y="58.5">is</text>
<text x="61" y="56.5">which</text>
<text x="61.9" y="58.5">500mA</text>
<text x="67.4" y="56.5">will</text>
<text x="69.5" y="58.5">which</text>
<text x="71.9" y="56.5">ensure</text>
<text x="76" y="58.5">is</text>
<text x="78.8" y="58.5">suitable</text>
<text x="79.3" y="56.5">that</text>
<text x="84.3" y="56.5">the</text>
<text x="87.5" y="58.5">for</text>
<text x="88.4" y="56.5">charging</text>
<text x="91.4" y="58.5">the</text>
<text x="95.5" y="58.5">battery.</text>
<text x="97.8" y="56.5">current</text>
<text x="105.7" y="56.5">for</text>
<text x="109.6" y="56.5">the</text>
<text x="113.7" y="56.5">battery</text>
<text x="135.9" y="57">Header</text>
<text x="143.6" y="57">containing</text>
<text x="154.7" y="57">all</text>
<text x="158.4" y="57">the</text>
<text x="162.5" y="57">relavant</text>
<text x="171.3" y="57">pins</text>
<text x="176.4" y="57">for</text>
<text x="180.3" y="57">the</text>
<text x="184.4" y="57">power</text>
<text x="191.1" y="57">board</text>
<text x="246.2" y="58.3">2x1</text>
<text x="250.9" y="58.3">connector</text>
<text x="261.4" y="58.3">for</text>
<text x="265.2" y="58.3">battery</text>
<text x="43.4" y="61.6">Charge</text>
<text x="51.2" y="61.6">label</text>
<text x="57.1" y="61.6">ensures</text>
<text x="65.6" y="61.6">that</text>
<text x="70.5" y="61.6">battery</text>
<text x="77" y="63.6">off.</text>
<text x="78.3" y="61.6">will</text>
<text x="82.7" y="61.6">charge</text>
<text x="90.3" y="61.6">even</text>
<text x="95.7" y="61.6">when</text>
<text x="101.6" y="61.6">micromouse</text>
<text x="60.3" y="67.7">LED will</text>
<text x="69.4" y="67.7">go</text>
<text x="72.9" y="67.7">on</text>
<text x="76.3" y="67.7">when</text>
<text x="82.2" y="67.7">charging</text>
<text x="91.6" y="67.7">is</text>
<text x="94.4" y="67.7">finished</text>
<text x="83.9" y="80.1">Motor</text>
<text x="90.3" y="80.1">Driver</text>
<text x="97" y="80.1">Circuits</text>
<text x="196.5" y="80.4">Power</text>
<text x="203.3" y="80.4">Flags</text>
<text x="244.1" y="83.7">Voltage</text>
<text x="252.3" y="83.7">divider</text>
<text x="259.8" y="83.7">for</text>
<text x="263.7" y="83.7">ADC</text>
<text x="49.8" y="132.4">Motor</text>
<text x="56.2" y="132.4">1</text>
<text x="130.5" y="135">Motor</text>
<text x="137" y="135">2</text>
<text x="188.5" y="135">Battery</text>
<text x="189.7" y="137">voltage</text>
<text x="196.4" y="135">voltage</text>
<text x="197.8" y="137">divider</text>
<text x="204.4" y="135">goes</text>
<text x="205.3" y="137">before</text>
<text x="210" y="135">through</text>
<text x="212.5" y="137">ADC</text>
<text x="191.9" y="139.1">as</text>
<text x="192.2" y="141.1">direct</text>
<text x="195.2" y="139.1">ADC cannot</text>
<text x="198.8" y="141.1">battery</text>
<text x="206.5" y="141.1">voltage</text>
<text x="207.6" y="139.1">handle</text>
<text x="13.5" y="148.7">Two</text>
<text x="18.2" y="148.7">motor</text>
<text x="24.8" y="148.7">drivers,</text>
<text x="33" y="148.7">one</text>
<text x="37.6" y="148.7">for</text>
<text x="41.4" y="148.7">each</text>
<text x="47.1" y="148.7">motor.</text>
<text x="54.3" y="148.7">There</text>
<text x="60.6" y="148.7">are</text>
<text x="64.8" y="148.7">jumpers</text>
<text x="73.4" y="148.7">between</text>
<text x="82.2" y="148.7">batt</text>
<text x="87.2" y="148.7">and</text>
<text x="91.8" y="148.7">a</text>
<text x="94.1" y="148.7">cpacitor</text>
<text x="103" y="148.7">in</text>
<text x="105.9" y="148.7">case</text>
<text x="111.5" y="148.7">these</text>
<text x="117.7" y="148.7">need</text>
<text x="123.4" y="148.7">to</text>
<text x="126.4" y="148.7">be</text>
<text x="129.8" y="148.7">connected</text>
<text x="140.7" y="148.7">for</text>
<text x="144.5" y="148.7">the</text>
<text x="148.6" y="148.7">motor</text>
<text x="155.3" y="148.7">drivers</text>
<text x="162.9" y="148.7">to</text>
<text x="165.9" y="148.7">be</text>
<text x="169.3" y="148.7">functional</text>
<text x="15" y="153.8">Sleep</text>
<text x="21.3" y="153.8">is</text>
<text x="24.1" y="153.8">connected</text>
<text x="35" y="153.8">to</text>
<text x="38" y="153.8">a</text>
<text x="40.3" y="153.8">high</text>
<text x="45.6" y="153.8">so</text>
<text x="48.9" y="153.8">that</text>
<text x="53.8" y="153.8">the</text>
<text x="58" y="153.8">motor</text>
<text x="64.6" y="153.8">drivers</text>
<text x="72.2" y="153.8">are</text>
<text x="76.4" y="153.8">always</text>
<text x="83.9" y="153.8">active.</text>
<text x="15.3" y="158.3">Test</text>
<text x="20.3" y="158.3">points</text>
<text x="27.2" y="158.3">added</text>
<text x="34.1" y="158.3">to</text>
<text x="37.1" y="158.3">test</text>
<text x="41.9" y="158.3">the</text>
<text x="46" y="158.3">voltage</text>
<text x="54.1" y="158.3">going</text>
<text x="60.4" y="158.3">across</text>
<text x="67.8" y="158.3">the</text>
<text x="72" y="158.3">motors</text>
</g>
<g font-size="1.8" fill="#006464">
<text x="31" y="19.9">+5V</text>
<text x="34.1" y="23.7">4.7uF</text>
<text x="35.5" y="21.2">C2</text>
<text x="144.1" y="22.5">Conn_02x08_Even_Odd</text>
<text x="153.7" y="19.9">J1</text>
<text x="223.6" y="22.5">J2</text>
<text x="44.5" y="28.8">GND</text>
<text x="218.9" y="25">Conn_02x01</text>
<text x="35.2" y="32.6">U1</text>
<text x="35.2" y="35.2">MCP73831-2-OT</text>
<text x="61" y="34.2">D1</text>
<text x="77.5" y="35.7">TP1</text>
<text x="140.7" y="31.3">GND</text>
<text x="165.1" y="31.3">GND</text>
<text x="216.4" y="33.9">GND</text>
<text x="241.7" y="33.9">MS-22D28-G020</text>
<text x="248.9" y="31.3">S1</text>
<text x="36.1" y="40.2">V_{BAT}</text>
<text x="59.7" y="41.5">R7</text>
<text x="61" y="36.7">LED</text>
<text x="77.5" y="38.2">TestPoint</text>
<text x="138.2" y="39">+5V</text>
<text x="168.9" y="39">+5V</text>
<text x="240.8" y="39">NO_2</text>
<text x="240.8" y="41.5">COM_2</text>
<text x="253.2" y="41.5">COM_1</text>
<text x="254.5" y="39">NO_1</text>
<text x="25.9" y="45.3">PROG</text>
<text x="33.9" y="46.5" transform="rotate(-90 33.9 46.5)">V_{SS}V_{DD}</text>
<text x="35.7" y="45.3">STAT</text>
<text x="59.7" y="44">470</text>
<text x="72.4" y="42.8">C1</text>
<text x="72.4" y="45.3">4.7uF</text>
<text x="240.8" y="44">NC_2</text>
<text x="254.6" y="44">NC_1</text>
<text x="22.2" y="51.7">R12</text>
<text x="66.5" y="52.9">GND</text>
<text x="22.9" y="54.2">2k</text>
<text x="36.8" y="54.2">GND</text>
<text x="57.9" y="89.8">JP4</text>
<text x="212.6" y="88.5">+5V</text>
<text x="35.7" y="93.6">Jumper_2_Open</text>
<text x="41.4" y="91">JP3</text>
<text x="52.2" y="92.3">Jumper_2_Open</text>
<text x="115.7" y="94.8">Jumper_2_Open</text>
<text x="121.4" y="92.3">JP5</text>
<text x="132.3" y="93.6">Jumper_2_Open</text>
<text x="137.9" y="91">JP6</text>
<text x="68.6" y="97.9">TP3</text>
<text x="68.6" y="100.4">TestPoint</text>
<text x="149.9" y="99.2">TP2</text>
<text x="149.9" y="101.7">TestPoint</text>
<text x="46.2" y="107.5">~{SLEEP}</text>
<text x="51.7" y="103.4" transform="rotate(-90 51.7 103.4)">VCC</text>
<text x="54.2" y="102.3" transform="rotate(-90 54.2 102.3)">VM</text>
<text x="55.4" y="102.5">OUT1</text>
<text x="131.7" y="104.7" transform="rotate(-90 131.7 104.7)">VCC</text>
<text x="134.2" y="103.6" transform="rotate(-90 134.2 103.6)">VM</text>
<text x="135.4" y="103.7">OUT1</text>
<text x="184.4" y="103.7">PWR_FLAG</text>
<text x="209.8" y="105">PWR_FLAG</text>
<text x="46.2" y="112.6">IN2</text>
<text x="46.2" y="110.1">IN1</text>
<text x="68.6" y="113.1">TP4</text>
<text x="126.2" y="113.9">IN2</text>
<text x="126.2" y="111.4">IN1</text>
<text x="126.2" y="108.8">~{SLEEP}</text>
<text x="255.3" y="113.9">R5</text>
<text x="54.2" y="118.9" transform="rotate(-90 54.2 118.9)">GND</text>
<text x="55.4" y="117.7">OUT2</text>
<text x="68.6" y="115.7">TestPoint</text>
<text x="135.4" y="119">OUT2</text>
<text x="151.1" y="114.4">TP5</text>
<text x="151.1" y="116.9">TestPoint</text>
<text x="255.3" y="116.4">10k</text>
<text x="55.5" y="122.8">U2</text>
<text x="55.5" y="125.3">DRV8837</text>
<text x="134.2" y="120.1" transform="rotate(-90 134.2 120.1)">GND</text>
<text x="135.6" y="124.1">U3</text>
<text x="40.6" y="131.7">C6</text>
<text x="51.3" y="127.9">GND</text>
<text x="68.6" y="131.7">C5</text>
<text x="131.3" y="129.1">GND</text>
<text x="135.6" y="126.6">DRV8837</text>
<text x="255.3" y="130.4">R6</text>
<text x="40.6" y="134.2">0.1uF</text>
<text x="68.6" y="134.2">0.1uF</text>
<text x="121.9" y="134.2">C7</text>
<text x="121.9" y="136.8">0.1uF</text>
<text x="148.6" y="132.9">C8</text>
<text x="148.6" y="135.5">0.1uF</text>
<text x="255.3" y="132.9">10k</text>
<text x="34.8" y="141.8">GND</text>
<text x="62.7" y="141.8">GND</text>
<text x="142.7" y="143.1">GND</text>
<text x="116.1" y="144.4">GND</text>
<text x="250.7" y="144.4">GND</text>
</g>
<g font-size="1.8" fill="#a90000">
<text x="149.8" y="25.1">1</text>
<text x="149.8" y="27.7">3</text>
<text x="158.7" y="25.1">2</text>
<text x="158.7" y="27.7">4</text>
<text x="219.6" y="27.7">1</text>
<text x="228.5" y="27.7">2</text>
<text x="149.8" y="30.2">5</text>
<text x="149.8" y="32.8">7</text>
<text x="149.8" y="35.3">9</text>
<text x="158.1" y="35.3">10</text>
<text x="158.7" y="30.2">6</text>
<text x="158.7" y="32.8">8</text>
<text x="32.8" y="36.3" transform="rotate(-90 32.8 36.3)">4</text>
<text x="41.2" y="39.1">3</text>
<text x="149.2" y="37.8">11</text>
<text x="149.2" y="40.4">13</text>
<text x="158.1" y="37.8">12</text>
<text x="158.1" y="40.4">14</text>
<text x="236.8" y="37.8">4</text>
<text x="236.8" y="40.4">5</text>
<text x="262.2" y="37.8">1</text>
<text x="262.2" y="40.4">2</text>
<text x="23.4" y="44.2">5</text>
<text x="41.2" y="44.2">1</text>
<text x="149.2" y="42.9">15</text>
<text x="158.1" y="42.9">16</text>
<text x="236.8" y="42.9">6</text>
<text x="262.2" y="42.9">3</text>
<text x="32.8" y="49" transform="rotate(-90 32.8 49)">2</text>
<text x="50.5" y="98.5" transform="rotate(-90 50.5 98.5)">8</text>
<text x="53.1" y="98.5" transform="rotate(-90 53.1 98.5)">1</text>
<text x="61.5" y="101.3">2</text>
<text x="130.6" y="99.8" transform="rotate(-90 130.6 99.8)">8</text>
<text x="133.1" y="99.8" transform="rotate(-90 133.1 99.8)">1</text>
<text x="43.7" y="106.4">7</text>
<text x="123.8" y="107.7">7</text>
<text x="141.5" y="102.6">2</text>
<text x="43.7" y="111.5">5</text>
<text x="43.7" y="109">6</text>
<text x="123.8" y="112.8">5</text>
<text x="123.8" y="110.2">6</text>
<text x="61.5" y="116.6">3</text>
<text x="141.5" y="117.9">3</text>
</g>
</svg>
